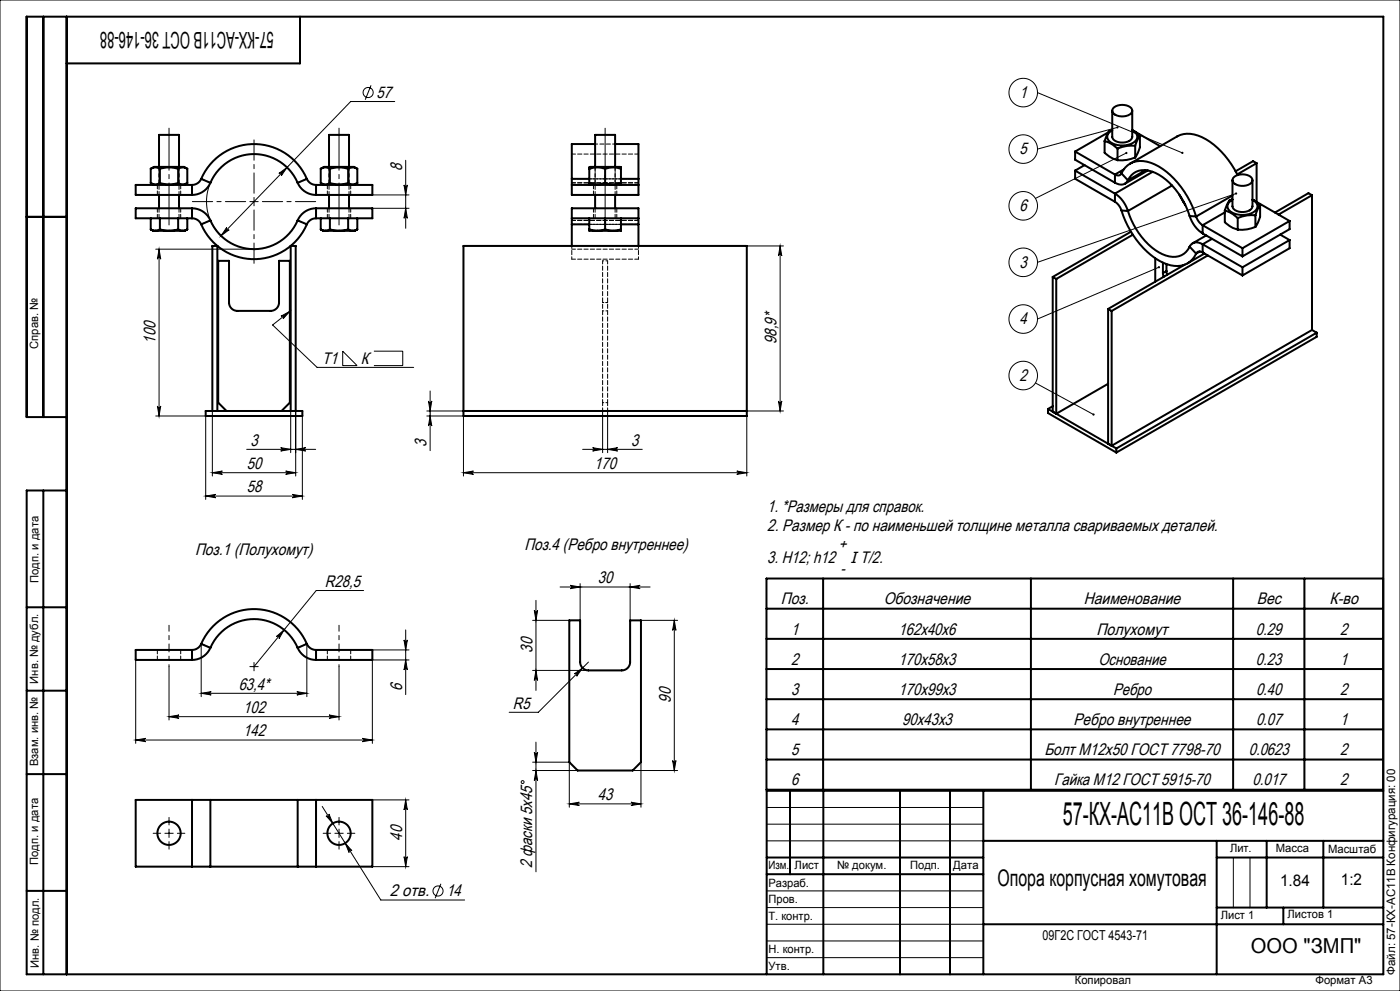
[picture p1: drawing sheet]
<svg xmlns="http://www.w3.org/2000/svg" width="420mm" height="297mm" viewBox="0 0 420 297" stroke-linecap="round" stroke-linejoin="round" font-family="sans-serif">
<g fill="none" stroke="#000" stroke-width=".3">
<path d="M0 0h420v297h-420zM111.3 25.6l-1.7 4.3M118.4 30.4h-13.2l-38.9 40.3M311.3 27.8l43.4 18M335.2 38.2l-23.9 6.5M63.1 54.8a14.2 14.2 0 0 0 3.9 16.5M76.2 59.2v2.5M83.7 52l2.4-1.8-1.7 2.5a.5 .5 0 0 0 0-.7 .5 .5 0 0 0-.7 0zM111.7 58.4h11M121.2 55.4a.5 .5 0 0 0 .5 .5 .5 .5 0 0 0 .5-.5l-.5 3zM121.7 48v20.4M337.9 45.9l-27.3 13.6"/>
<path d="M370.8 58l-59.5 20.6M46.7 74.7h29.5M47.7 74.7l.5 3a.5 .5 0 0 0-.5-.5 .5 .5 0 0 0-.5 .5zM47.7 74.7v50M68 68.2a.5 .5 0 0 0 .1 .7 .5 .5 0 0 0 .6 0l-2.4 1.8zM75 60.4h2.5M111.7 62.4h11M121.7 62.4l.5 3a.5 .5 0 0 0-.5-.5 .5 .5 0 0 0-.5 .5zM224 73.7h11M234 73.7v49.5M234 73.7l.5 3a.5 .5 0 0 0-.5-.5 .5 .5 0 0 0-.5 .5zM84.3 94.8l2.7-1.5-2.1 2.3a.5 .5 0 0 0 .1-.7 .5 .5 0 0 0-.7-.1z"/>
<path d="M87 93.3l-5.2 4.1 13.3 12.7h29M347.7 80.1l-36.4 15.5M102.8 105.2l4.3 4.4h-4.3zM112.2 105.2h8.6v4.4h-8.6M129 117.2v17.9M310.6 114.8l17.5 9.4M46.7 124.7h15v25M47.2 121.7a.5 .5 0 0 0 .5 .4 .5 .5 0 0 0 .5-.4l-.5 3zM63.7 123.2v19.5M74 134.7h20.7M84.2 134.2l3 .5-3 .5a.5 .5 0 0 0 .5-.5 .5 .5 0 0 0-.5-.5zM87.2 123.2v12.5"/>
<path d="M88.7 123.2v19.5M88.7 134.7l3-.5a.5 .5 0 0 0-.5 .5 .5 .5 0 0 0 .5 .5zM90.7 124.7v25M128 124.7h11v18M128 123.2h11M128.5 120.2a.5 .5 0 0 0 .5 .4 .5 .5 0 0 0 .5-.4l-.5 3zM129 124.7l.5 3a.5 .5 0 0 0-.5-.5 .5 .5 0 0 0-.5 .5zM174.8 134.7h17.9M177.8 134.2l3 .5-3 .5a.5 .5 0 0 0 .5-.5 .5 .5 0 0 0-.5-.5zM180.8 123.2v12.5M182.3 123.2v12.5M182.3 134.7l3-.5a.5 .5 0 0 0-.5 .5 .5 .5 0 0 0 .5 .5z"/>
<path d="M224 124.7v18M224 123.2h11M233.5 120.2a.5 .5 0 0 0 .5 .4 .5 .5 0 0 0 .5-.4l-.5 3zM61.7 148.7l3-.5a.5 .5 0 0 0-.5 .5 .5 .5 0 0 0 .5 .5zM61.7 148.7h29M63.7 141.7h25M63.7 141.7l3-.5a.5 .5 0 0 0-.5 .5 .5 .5 0 0 0 .5 .5zM85.7 141.2l3 .5-3 .5a.5 .5 0 0 0 .5-.5 .5 .5 0 0 0-.5-.5zM87.7 148.2l3 .5-3 .5a.5 .5 0 0 0 .5-.5 .5 .5 0 0 0-.5-.5zM139 141.7h85M139 141.7l3-.5a.5 .5 0 0 0-.4 .5 .5 .5 0 0 0 .4 .5zM221 141.2l3 .5-3 .5a.5 .5 0 0 0 .5-.5 .5 .5 0 0 0-.5-.5z"/>
<path d="M109.1 177h-14.2l-18.7 22.8M160.8 179.9v27M168 175.9h27M171 175.4l3 .5-3 .5a.5 .5 0 0 0 .5-.5 .5 .5 0 0 0-.5-.5zM174 174.9v11h-14.2M189 174.9v11M189 175.9l3-.5a.5 .5 0 0 0-.4 .5 .5 .5 0 0 0 .4 .5zM40.7 197.8v25M50.7 199.8v16M60.4 193v15.8M75 199.8h2.5M76.2 198.5v2.5"/>
<path d="M82.9 190.8l2.3-2-1.5 2.6a.5 .5 0 0 0-.1-.7 .5 .5 0 0 0-.7 .1zM92.1 193v15.8M101.7 199.8v16M111.7 194.8h11M121.2 191.8a.5 .5 0 0 0 .5 .5 .5 .5 0 0 0 .5-.5l-.5 3zM121.7 197.8l.5 3a.5 .5 0 0 0-.5-.5 .5 .5 0 0 0-.5 .5zM121.7 188.8v19.4M122.7 197.8h-11v25M160.3 182.9a.5 .5 0 0 0 .5 .5 .5 .5 0 0 0 .5-.5l-.5 3zM176.5 198.4l-15 15.1h-8.7M192.3 185.9h11M202.3 185.9l.5 3a.5 .5 0 0 0-.5-.5 .5 .5 0 0 0-.5 .5z"/>
<path d="M202.3 185.9v45M50.7 214.8h51M50.7 214.8l3-.5a.5 .5 0 0 0-.5 .5 .5 .5 0 0 0 .5 .5zM60.4 207.8h31.7M60.4 207.8l3-.5a.5 .5 0 0 0-.5 .5 .5 .5 0 0 0 .5 .5zM89.1 207.3l3 .5-3 .5a.5 .5 0 0 0 .4-.5 .5 .5 0 0 0-.4-.5zM98.7 214.3l3 .5-3 .5a.5 .5 0 0 0 .5-.5 .5 .5 0 0 0-.5-.5zM159.8 200.9h16.7M160.8 200.9l.5 3a.5 .5 0 0 0-.5-.5 .5 .5 0 0 0-.5 .5zM172.3 202l2.5-1.8-1.8 2.5a.5 .5 0 0 0 0-.7 .5 .5 0 0 0-.7 0zM40.7 221.8h71M40.7 221.8l3-.5a.5 .5 0 0 0-.5 .5 .5 .5 0 0 0 .5 .5z"/>
<path d="M108.7 221.3l3 .5-3 .5a.5 .5 0 0 0 .5-.5 .5 .5 0 0 0-.5-.5zM111.7 239.7h11M121.7 239.7v20M121.7 239.7l.5 3a.5 .5 0 0 0-.5-.4 .5 .5 0 0 0-.5 .4zM159.8 228.4h11v13.5M159.8 230.9h13.5M160.3 225.4a.5 .5 0 0 0 .5 .5 .5 .5 0 0 0 .5-.5l-.5 3zM160.8 230.9l.5 3a.5 .5 0 0 0-.5-.5 .5 .5 0 0 0-.5 .5zM160.8 222.4v38.9M189.8 230.9h13.5M192.3 228.4v13.5M201.8 227.9a.5 .5 0 0 0 .5 .5 .5 .5 0 0 0 .5-.5l-.5 3z"/>
<path d="M49.5 249.7h2.5M50.7 248.5v2.5M96.7 241.7l17.5 28h25.2M97.8 244.5a.5 .5 0 0 0 .7 .1 .5 .5 0 0 0 .2-.6l1.1 2.8zM100.5 249.7h2.5M101.7 248.5v2.5M103.6 252.7l2 2.3a.5 .5 0 0 0-.7-.2 .5 .5 0 0 0-.2 .7zM111.7 259.7h11M121.2 256.7a.5 .5 0 0 0 .5 .5 .5 .5 0 0 0 .5-.5l-.5 3zM170.8 240.9h21.5M170.8 240.9l3-.5a.5 .5 0 0 0-.5 .5 .5 .5 0 0 0 .5 .5zM189.3 240.4l3 .5-3 .5a.5 .5 0 0 0 .5-.5 .5 .5 0 0 0-.5-.5z"/>
<path d="M230 242h65M230 247h65M230 252h65M370 257v15M375 257v15M132.3 264.9l-1.8 4.3M230 267h65M230 272h65M230 277h65M230 282h65M230 287h65"/>
<circle cx="110.4" cy="27.7" r="1.51"/>
<circle cx="307" cy="27.8" r="4.3"/>
<circle cx="307" cy="44.7" r="4.3"/>
<circle cx="307" cy="61.7" r="4.3"/>
<circle cx="307" cy="78.6" r="4.3"/>
<circle cx="307" cy="95.6" r="4.3"/>
<circle cx="307" cy="112.5" r="4.3"/>
<circle cx="156.8" cy="234.4" r=".43"/>
<circle cx="131.4" cy="267" r="1.51"/>
</g>
<g fill="none" stroke="#000" stroke-width=".6">
<path d="M13 5v120M20 5v287M90 5v14h-70M332.5 39.7l-10 5.7M333.7 39.1a2.03 2.03 0 0 0-1.5 2 2.03 2.03 0 0 0 1.6 1.9 6.4 6.4 0 0 0 7-.9 1.92 1.92 0 0 0-1.1-3M333.7 38.9a3 3 0 0 0-2 2.4l-.3 1M333.7 33.2v7.8a2.67 2.67 0 0 0 3.2 1.7l.7-.1a2.08 2.08 0 0 0 2.1-1.6v-7.8M334.2 32.2a4 4 0 0 1 5.4 .6 1.79 1.79 0 0 1-1.8 2 3.4 3.4 0 0 1-4.1-1.5l.2-.8zM339.7 39l2.3 1.6M340 39.2l8.1 4.6M45.2 54.9a2.43 2.43 0 0 0 2.8 0M45.2 50.6a2.43 2.43 0 0 1 2.8 0"/>
<path d="M45.2 50.6l1-.6h9l1 .6M45.2 54.9l1 .5M45.2 50.6v4.3M47.7 50v-9.6h6v9.6M47.7 58.4v4M48 54.9a9.1 9.1 0 0 0 5.4 0M48 50.6a9.1 9.1 0 0 1 5.4 0M48 50.6v4.3M53.4 54.9a2.43 2.43 0 0 0 2.8 0M53.4 50.6a2.43 2.43 0 0 1 2.8 0M53.4 50.6v4.3M53.7 58.4v4"/>
<path d="M56.2 54.9l-1 .5M56.2 50.6v4.3M57.6 55.4v3M57.6 55.4h-16.9v3h16.9M60.4 53.6a3 3 0 0 1-2.8 1.8M60.4 53.6a17.2 17.2 0 0 1 15.8-10.4 17.2 17.2 0 0 1 15.9 10.4M60.4 53.6l2.7 1.2M63.1 54.8a6 6 0 0 1-5.5 3.6M63.1 54.8a14.3 14.3 0 0 1 13.1-8.6 14.3 14.3 0 0 1 13.1 8.6M89.3 54.8a6 6 0 0 0 5.5 3.6M92.1 53.6a3 3 0 0 0 2.7 1.8M92.1 53.6l-2.8 1.2"/>
<path d="M94.8 55.4v3M94.8 55.4h16.9v3h-16.9M96.2 50.6l1-.6h9l1 .6M96.2 50.6a2.43 2.43 0 0 1 2.8 0M96.2 54.9a2.43 2.43 0 0 0 2.8 0M96.2 54.9l1 .5M96.2 50.6v4.3M98.7 50v-9.6h6v9.6M98.7 58.4v4M99 50.6a9.1 9.1 0 0 1 5.4 0M99 54.9a9.1 9.1 0 0 0 5.4 0M99 50.6v4.3"/>
<path d="M104.4 50.6a2.43 2.43 0 0 1 2.8 0M104.4 54.9a2.43 2.43 0 0 0 2.8 0M104.4 50.6v4.3M104.7 58.4v4M107.2 54.9l-1 .5M107.2 50.6v4.3M171.5 53.6v1.8M171.5 55.4h20M171.5 55.4v3h20v-3M171.5 53.6h5.3M176.8 54.9a6.9 6.9 0 0 0 4.7 0M176.8 50.6a6.9 6.9 0 0 1 4.7 0"/>
<path d="M176.8 50.6a.58 .58 0 0 1 .2-.6 .58 .58 0 0 1 .7 0h7.7a.58 .58 0 0 1 .6 0 .58 .58 0 0 1 .3 .6M176.8 54.9v.4l.2 .1M176.8 50.6v4.3M178.5 50v-9.6h6v9.6M178.5 43.2h-7v10.4M178.5 58.4v4M181.5 50.6a6.9 6.9 0 0 1 4.8 0M181.5 54.9a6.9 6.9 0 0 0 4.8 0M181.5 50.6v4.3M184.5 43.2h7v10.4M184.5 58.4v4M186.3 54.9v.4l-.3 .1"/>
<path d="M186.3 50.6v4.3M186.3 53.6h5.2M191.5 53.6v1.8M322.5 51.1l12 6.9M322.5 51.1v2.5l12 6.9M322.5 45.4v2.5l12 6.9M322.5 45.4l12 6.9M325.4 49.5l-2.9 1.6M331.4 42.3a8.2 8.2 0 0 1 3.9 2.2M331.4 42.3v3.5a8.8 8.8 0 0 0 3.9 2.2M334.5 58a9.4 9.4 0 0 1 3.9 5.2M334.5 52.3v2.5"/>
<path d="M334.5 58v2.5M335.3 44.5v3.5M336.4 52a6.6 6.6 0 0 1 8.9-3.2 24.5 24.5 0 0 1 13 14.6l.5 1.5M336.4 52a1.26 1.26 0 0 1-1.9 .3M336.4 52l2 2M337.1 50.8l-2.6 1.5M338.4 54a5.7 5.7 0 0 1 8.2-2.2 21.6 21.6 0 0 1 10.3 12.9M338.4 54a2.52 2.52 0 0 1-3.9 .8M339 49l14.2-8.1a8.3 8.3 0 0 1 8.6 .8 26 26 0 0 1 9.5 10.8M340.6 43.7a10.6 10.6 0 0 0-5.3 .8M340.6 47.2a10.7 10.7 0 0 1-5.3 .8M340.6 43.7v3.5"/>
<path d="M342 40.6l-1.4 3.1M342 40.6a8.8 8.8 0 0 1-1.1 6.1l-.3 .5M343.7 51l-5.3 3M344.4 51.1l-6.9 4M345.8 51.5l-11.3 6.5M351.6 55.6l-13.2 7.6M353.8 58.4l1.8 3M369.7 59.9a2.03 2.03 0 0 0-1.5 2 2.03 2.03 0 0 0 1.7 1.9 6.4 6.4 0 0 0 7-.9 1.92 1.92 0 0 0-1.2-3M369.7 59.7a3 3 0 0 0-1.9 2.4l-.4 1M369.7 54v7.8a2.67 2.67 0 0 0 3.3 1.7h.7a2.08 2.08 0 0 0 2-1.7v-7.8M369.7 58.6l-10.9 6.3M370.3 53a4 4 0 0 1 5.4 .6 1.79 1.79 0 0 1-1.9 2 3.4 3.4 0 0 1-4-1.5v-.4z"/>
<path d="M375.7 59.8l2.3 1.7M377 48.9l-1.1-.6-5.2 3M377 48.9l-5.8 3.4M377 48.9v11.6M393.6 58.5l-1.1-.6-10 5.8M393.6 58.5l-10 5.8M393.6 58.5v40.4M8 65h12M45.2 68.7l1.4 .5M45.2 68.7l.8 .5h.6M45.2 65.4v3.3M46.6 69.2h4.1"/>
<path d="M48 68.7l-1.4 .5M48 68.7l2.7 .5M48 65.4v3.3M50.7 69.2h4.1M53.4 68.7l1.4 .5M53.4 68.7l-2.7 .5M53.4 65.4v3.3M56.2 68.7l-1.4 .5M56.2 68.7l-.7 .5h-.7M56.2 65.4v3.3M57.6 65.4a3 3 0 0 1 2.8 1.8M57.6 62.4a6 6 0 0 1 5.5 3.7"/>
<path d="M57.6 62.4h-16.9v3h16.9M57.6 62.4v3M60.4 67.2a17.2 17.2 0 0 0 15.8 10.5 17.2 17.2 0 0 0 15.9-10.5M63.1 66.1a14.3 14.3 0 0 0 13.1 8.6 14.3 14.3 0 0 0 13.1-8.6M63.1 66.1l-2.7 1.1M89.3 66.1l2.8 1.1M94.8 62.4a6 6 0 0 0-5.5 3.7M94.8 65.4a3 3 0 0 0-2.7 1.8M94.8 62.4h16.9v3h-16.9M94.8 62.4v3M96.2 68.7l1.4 .5M96.2 68.7l.8 .5h.6"/>
<path d="M96.2 65.4v3.3M97.6 69.2h4.1M99 68.7l-1.4 .5M99 68.7l2.7 .5M99 65.4v3.3M101.7 69.2h4.1M104.4 68.7l1.4 .5M104.4 68.7l-2.7 .5M104.4 65.4v3.3M107.2 68.7l-1.4 .5M107.2 68.7l-.7 .5h-.7M107.2 65.4v3.3"/>
<path d="M139 73.7h85v51h-85zM171.5 65.4v1.8M171.5 67.2v6.5M171.5 65.4h20M171.5 65.4v-3h20v3M171.5 67.2h5.3M176.8 68.7l2.4 .5M176.8 68.7v.5h2.4M176.8 65.4v3.3M179.2 69.2h4.7M181.5 68.7l-2.3 .5M181.5 68.7l2.4 .5"/>
<path d="M181.5 65.4v3.3M186.3 68.7l-2.4 .5M186.3 68.7v.5h-2.4M186.3 65.4v3.3M186.3 67.2h5.2M191.5 65.4v1.8M191.5 67.2v6.5M334.5 60.5a4.7 4.7 0 0 1 1.9 2.6M336.4 63.1a26.5 26.5 0 0 0 12.4 15.6 7.4 7.4 0 0 0 8.9-.9l1.1-1.8M336.4 63.1l2 .1M338.4 63.2a21.6 21.6 0 0 0 10.3 13 5.7 5.7 0 0 0 8.2-2.3M339.3 69.4l-23.5 13.6"/>
<path d="M339.9 70.3l-23 13.3M346.6 77.4v7M348.9 78.7v3.1M349.9 79.1v2.1M355 60.4h-.1M355.4 79.3l-23 13.3M355.5 61.3h.1M356.9 64.7a9.4 9.4 0 0 0 3.9 5.2M356.9 73.9l1.9 2.1M356.9 64.7l1.9 .2M358.8 64.9a4.7 4.7 0 0 0 2 2.6M360 75.4l-1.2 .6"/>
<path d="M360.8 73.2a2.52 2.52 0 0 0-3.9 .7M360.8 75.7a1.26 1.26 0 0 0-2 .3M360.8 73.2l11.9 6.9M360.8 75.7l11.9 6.9M360.8 67.5v2.4M360.8 73.2v2.5M360.8 67.5l11.9 6.9M360.8 69.9l11.9 6.9M361.4 76l-5.1 2.9M361.9 70.6l-4.1 2.3M362.3 76.6l-28.8 16.6M363.6 71.6l-2.8 1.6"/>
<path d="M367.4 63.1a8.2 8.2 0 0 1 3.9 2.2M367.4 63.1v3.5a8.8 8.8 0 0 0 3.9 2.2M367.4 63.7l-6.6 3.8M371.3 65.3v3.5M372.7 74.4v2.4M376.1 60l10.8 6.2M376.6 64.5a10.6 10.6 0 0 0-5.3 .8M376.6 68a10.7 10.7 0 0 1-5.3 .8M376.6 64.5v3.5M378 61.5l-1.4 3M378 61.5a8.8 8.8 0 0 1-1 6l-.4 .5M384.1 70.3l2.8 1.6"/>
<path d="M386.9 71.9l-14.2 8.2M386.9 71.9v2.5l-14.2 8.2M386.9 66.2v2.5l-14.2 8.1M386.9 66.2l-14.2 8.2M315.8 83l1.1 .6M315.8 83v40.4l1.1 .6M316.9 83.6v40.4M332.4 92.6l1.1 .6M332.4 92.6v40.4M333.5 93.2v40.4l60.1-34.7M348.9 81.8l.2 1.2M349.9 81.2l.3 1.2"/>
<path d="M349.9 81.2l-1 .6M372.7 80.1v2.5M393.6 98.9l1.4 .8M395 99.7l-60.1 34.7M395 99.7v1.2l-60.1 34.7M332.4 115l-15.5 9M20 125h-12v-120h407v287h-407v-145h12M61.7 123.2h29v1.5h-29zM63.7 123.2v-49.5h1.5v49.5M68 123.2l-2.5-2.5v-42.5h3.2v12.5a2.5 2.5 0 0 0 2.5 2.5h10a2.5 2.5 0 0 0 2.5-2.5v-12.5h3.3v42.5l-2.5 2.5M87.2 123.2v-49.5h1.5v49.5M139 123.2h85"/>
<path d="M314.4 122.6l20.5 11.8M314.4 122.6v1.2l20.5 11.8M315.8 121.8l-1.4 .8M334.9 134.4v1.2M13 147v145M246.9 173.4v63.3M309.3 173.4v63.3M369.9 173.4v63.3M391.3 173.4v63.3M414.9 173.4h-185v63.3h185M8 182h12M57.6 194.8v3"/>
<path d="M57.6 194.8h-16.9v3h16.9M60.4 193a3 3 0 0 1-2.8 1.8M60.4 193a17.2 17.2 0 0 1 15.8-10.5 17.2 17.2 0 0 1 15.9 10.5M60.4 193l2.7 1.2M63.1 194.2a6 6 0 0 1-5.5 3.6M63.1 194.2a14.3 14.3 0 0 1 13.1-8.7 14.3 14.3 0 0 1 13.1 8.7M89.3 194.2a6 6 0 0 0 5.5 3.6M92.1 193a3 3 0 0 0 2.7 1.8M92.1 193l-2.8 1.2M94.8 194.8v3M94.8 194.8h16.9v3h-16.9M170.8 185.9h3.2v12.5a2.5 2.5 0 0 0 2.5 2.5h10a2.5 2.5 0 0 0 2.5-2.5v-12.5h3.3v42.5l-2.5 2.5h-16.5l-2.5-2.5z"/>
<path d="M229.9 191.5h185M229.9 182.4h185M8 207h12M229.9 200.5h185M229.9 209.6h185M229.9 218.6h185M8 232h12M57.6 239.7h5.5M57.6 239.7v20M57.6 239.7h-16.9v20h16.9M63.1 239.7h26.2M63.1 239.7v20"/>
<path d="M89.3 239.7h5.5M89.3 239.7v20M94.8 239.7v20M94.8 239.7h16.9v20h-16.9M229.9 227.6h185M237 237v25M247 237v55M270 237v55M285 237v55M295 237v55M415 237h-185v55M57.6 259.7h5.5"/>
<path d="M63.1 259.7h26.2M89.3 259.7h5.5M230 257h65M295 252h120M365 252v40M365 257h50M380 252v20M397 252v20M8 267h12M230 262h65M295 277h120M365 272h50"/>
<path d="M385 272v5"/>
<circle cx="50.7" cy="249.7" r="3.5"/>
<circle cx="101.7" cy="249.7" r="3.5"/>
</g>
<path d="M76.2 57.9v-16M73.7 60.4h-16M76.2 62.9v16M78.7 60.4h16" fill="none" stroke="#000" stroke-width=".3" stroke-dasharray="15.2 1.3 1.3 1.3" stroke-dashoffset="9.1"/>
<path d="M48.2 249.7h-2.2M50.7 247.2v-2.2M50.7 252.2v2.3M53.2 249.7h2.3M99.2 249.7h-2.2M101.7 247.2v-2.2M101.7 252.2v2.3M104.2 249.7h2.3" fill="none" stroke="#000" stroke-width=".3" stroke-dasharray="15.2 1.3 1.3 1.3"/>
<path d="M50.7 67.4v-29M101.7 67.4v-29M181.5 67.4v-29" fill="none" stroke="#000" stroke-width=".3" stroke-dasharray="15.2 1.3 1.3 1.3" stroke-dashoffset="2.6"/>
<path d="M50.7 199.8v-5M101.7 199.8v-5" fill="none" stroke="#000" stroke-width=".3" stroke-dasharray="15.2 1.3 1.3 1.3" stroke-dashoffset="14.6"/>
<path d="M50.7 194.8v-7.4M101.7 194.8v-7.4" fill="none" stroke="#000" stroke-width=".3" stroke-dasharray="15.2 1.3 1.3 1.3" stroke-dashoffset="13.4"/>
<g fill="#000">
<path d="M335 37.9a.33 .33 0 0 0 .1 .6 .33 .33 0 0 0 .5-.4l-.4 .1 .3-.2zM354.5 45.6v.4l.4 .1 .1-.2-.3-.1 .3 .1-.1-.3zM337.6 45.6a.34 .34 0 0 0 .3 .6 .33 .33 0 0 0 .3-.5l-.3 .2 .3-.3zM370.6 57.8a.33 .33 0 0 0 .1 .5 .33 .33 0 0 0 .4-.4l-.3 .1 .3-.2zM347.4 79.9a.33 .33 0 0 0 .2 .5 .33 .33 0 0 0 .4-.4l-.3 .1 .2-.2zM327.8 124v.5h.5l-.2-.3 .3 .2-.1-.4zM84.3 94.8l2.7-1.5-2.1 2.3a.5 .5 0 0 0 .1-.7 .5 .5 0 0 0-.7-.1z"/>
<path d="M121.2 55.4a.5 .5 0 0 0 .5 .5 .5 .5 0 0 0 .5-.5l-.5 3zM121.7 62.4l.5 3a.5 .5 0 0 0-.5-.5 .5 .5 0 0 0-.5 .5zM128.5 120.2a.5 .5 0 0 0 .5 .4 .5 .5 0 0 0 .5-.4l-.5 3zM129 124.7l.5 3a.5 .5 0 0 0-.5-.5 .5 .5 0 0 0-.5 .5zM234 73.7l.5 3a.5 .5 0 0 0-.5-.5 .5 .5 0 0 0-.5 .5zM233.5 120.2a.5 .5 0 0 0 .5 .4 .5 .5 0 0 0 .5-.4l-.5 3zM121.7 239.7l.5 3a.5 .5 0 0 0-.5-.4 .5 .5 0 0 0-.5 .4zM121.2 256.7a.5 .5 0 0 0 .5 .5 .5 .5 0 0 0 .5-.5l-.5 3z"/>
<path d="M68 68.2l-1.7 2.5 2.4-1.8a.5 .5 0 0 1-.6 0 .5 .5 0 0 1-.1-.7zM83.7 52a.5 .5 0 0 1 .7 0 .5 .5 0 0 1 0 .7l1.7-2.5zM61.7 148.7l3-.5a.5 .5 0 0 0-.5 .5 .5 .5 0 0 0 .5 .5zM87.7 148.2l3 .5-3 .5a.5 .5 0 0 0 .5-.5 .5 .5 0 0 0-.5-.5zM63.7 141.7l3-.5a.5 .5 0 0 0-.5 .5 .5 .5 0 0 0 .5 .5zM85.7 141.2l3 .5-3 .5a.5 .5 0 0 0 .5-.5 .5 .5 0 0 0-.5-.5zM84.2 134.2l3 .5-3 .5a.5 .5 0 0 0 .5-.5 .5 .5 0 0 0-.5-.5zM88.7 134.7l3-.5a.5 .5 0 0 0-.5 .5 .5 .5 0 0 0 .5 .5zM139 141.7l3-.5a.5 .5 0 0 0-.4 .5 .5 .5 0 0 0 .4 .5zM221 141.2l3 .5-3 .5a.5 .5 0 0 0 .5-.5 .5 .5 0 0 0-.5-.5zM82.9 190.8a.5 .5 0 0 1 .7-.1 .5 .5 0 0 1 .1 .7l1.5-2.6zM40.7 221.8l3-.5a.5 .5 0 0 0-.5 .5 .5 .5 0 0 0 .5 .5zM108.7 221.3l3 .5-3 .5a.5 .5 0 0 0 .5-.5 .5 .5 0 0 0-.5-.5zM60.4 207.8l3-.5a.5 .5 0 0 0-.5 .5 .5 .5 0 0 0 .5 .5zM89.1 207.3l3 .5-3 .5a.5 .5 0 0 0 .4-.5 .5 .5 0 0 0-.4-.5zM97.8 244.5l2 2.3-1.1-2.8a.5 .5 0 0 1-.2 .6 .5 .5 0 0 1-.7-.1zM103.6 252.7l1.1 2.8a.5 .5 0 0 1 .2-.7 .5 .5 0 0 1 .7 .2zM172.3 202a.5 .5 0 0 1 .7 0 .5 .5 0 0 1 0 .7l1.8-2.5zM170.8 240.9l3-.5a.5 .5 0 0 0-.5 .5 .5 .5 0 0 0 .5 .5zM189.3 240.4l3 .5-3 .5a.5 .5 0 0 0 .5-.5 .5 .5 0 0 0-.5-.5z"/>
<path d="M47.2 121.7a.5 .5 0 0 0 .5 .4 .5 .5 0 0 0 .5-.4l-.5 3zM47.7 74.7l.5 3a.5 .5 0 0 0-.5-.5 .5 .5 0 0 0-.5 .5zM121.7 197.8l.5 3a.5 .5 0 0 0-.5-.5 .5 .5 0 0 0-.5 .5zM121.2 191.8a.5 .5 0 0 0 .5 .5 .5 .5 0 0 0 .5-.5l-.5 3zM201.8 227.9a.5 .5 0 0 0 .5 .5 .5 .5 0 0 0 .5-.5l-.5 3zM202.3 185.9l.5 3a.5 .5 0 0 0-.5-.5 .5 .5 0 0 0-.5 .5zM160.8 200.9l.5 3a.5 .5 0 0 0-.5-.5 .5 .5 0 0 0-.5 .5zM160.3 182.9a.5 .5 0 0 0 .5 .5 .5 .5 0 0 0 .5-.5l-.5 3zM160.8 230.9l.5 3a.5 .5 0 0 0-.5-.5 .5 .5 0 0 0-.5 .5zM160.3 225.4a.5 .5 0 0 0 .5 .5 .5 .5 0 0 0 .5-.5l-.5 3z"/>
<path d="M177.8 134.2l3 .5-3 .5a.5 .5 0 0 0 .5-.5 .5 .5 0 0 0-.5-.5zM182.3 134.7l3-.5a.5 .5 0 0 0-.5 .5 .5 .5 0 0 0 .5 .5z"/>
<path d="M171 175.4l3 .5-3 .5a.5 .5 0 0 0 .5-.5 .5 .5 0 0 0-.5-.5zM189 175.9l3-.5a.5 .5 0 0 0-.4 .5 .5 .5 0 0 0 .4 .5z"/>
<path d="M98.7 214.3l3 .5-3 .5a.5 .5 0 0 0 .5-.5 .5 .5 0 0 0-.5-.5zM50.7 214.8l3-.5a.5 .5 0 0 0-.5 .5 .5 .5 0 0 0 .5 .5z"/>
</g>
<path d="M52.9 68.9l.5-.2M103.9 68.9l.5-.2" fill="none" stroke="#000" stroke-width=".3" stroke-dasharray="1.3 .6"/>
<g fill="none" stroke="#000" stroke-width=".3" stroke-dasharray="1.3 .6" stroke-dashoffset=".1">
<path d="M47.2 55.4v3M54.2 58.4v-3M57.6 58.4v-3M63.1 54.8l-2.7-1.2M89.3 54.8l2.8-1.2M94.8 58.4v-3M98.2 55.4v3M105.2 58.4v-3M178 55.4v3M185 58.4v-3M47.2 62.4v3M47.7 62.4v3"/>
<path d="M53.7 65.4v-3M54.2 65.4v-3M57.6 62.4v3M63.1 66.1l-2.7 1.1M89.3 66.1l2.8 1.1M94.8 62.4v3M98.2 62.4v3M98.7 62.4v3M104.7 65.4v-3M105.2 65.4v-3M178 62.4v3M178.5 62.4v3"/>
<path d="M184.5 65.4v-3M185 65.4v-3M47.2 194.8v3M54.2 197.8v-3M57.6 197.8v-3M63.1 194.2l-2.7-1.2M89.3 194.2l2.8-1.2M94.8 197.8v-3M98.2 194.8v3M105.2 197.8v-3"/>
</g>
<path d="M47.7 50v5.4M53.7 55.4v-5.4M98.7 50v5.4M104.7 55.4v-5.4M178.5 50v5.4M184.5 55.4v-5.4" fill="none" stroke="#000" stroke-width=".3" stroke-dasharray="1.3 .6" stroke-dashoffset="-.2"/>
<g fill="none" stroke="#000" stroke-width=".3" stroke-dasharray="1.3 .6" stroke-dashoffset=".2">
<path d="M47.7 50v8.4M53.7 58.4v-8.4M98.7 50v8.4M104.7 58.4v-8.4M178.5 50v8.4M184.5 58.4v-8.4M191.5 54.8h-20M191.5 53.6h-20M191.5 46.2h-20M171.5 66.1h20M171.5 67.2h20M171.5 77.7h20"/>
<path d="M171.5 74.7h20"/>
</g>
<path d="M182.3 78.2h-1.5M182.3 93.2h-1.5M182.3 90.7h-1.5M182.3 120.7h-1.5" fill="none" stroke="#000" stroke-width=".3" stroke-dasharray="1.3 .6" stroke-dashoffset=".8"/>
<path d="M180.8 78.2v42.5M182.3 78.2v42.5M180.8 120.7v2.5M182.3 120.7v2.5" fill="none" stroke="#000" stroke-width=".3" stroke-dasharray="1.3 .6" stroke-dashoffset=".3"/>
<path d="M186.3 53.6h-9.5M171.5 77.7v-4M176.8 67.2h9.5M191.5 77.7v-4" fill="none" stroke="#000" stroke-width=".3" stroke-dasharray="1.3 .6" stroke-dashoffset=".6"/>
<path d="M184.5 43.2h-6" fill="none" stroke="#000" stroke-width=".3" stroke-dasharray="1.3 .6" stroke-dashoffset=".5"/>
<text font-size="9.6" x="318.8" y="247.3">57-КХ-АС11В ОСТ 36-146-88</text>
<g font-size="6.9">
<text x="82.2" y="9.6" transform="rotate(-180 82.2 9.6)">57-КХ-АС11В ОСТ 36-146-88</text>
<text x="299.2" y="265.6">Опора корпусная хомутовая</text>
</g>
<text font-size="6.2" x="375.2" y="285.5">ООО &quot;ЗМП&quot;</text>
<g font-size="5">
<text x="112.9" y="29.3">57</text>
<text x="305.9" y="29.3">1</text>
<text x="305.9" y="46.3">5</text>
<text x="120.6" y="51.3" transform="rotate(-90 120.6 51.3)">8</text>
<text x="305.9" y="63.3">6</text>
<text x="305.9" y="80.2">3</text>
<text x="305.9" y="97.2">4</text>
<text x="46.6" y="103" transform="rotate(-90 46.6 103)">100</text>
<text x="233" y="103" transform="rotate(-90 233 103)">98,9*</text>
<text x="96.6" y="109">Т1</text>
<text x="108.3" y="109">К</text>
<text x="305.9" y="114.1">2</text>
<text x="75.1" y="133.6">3</text>
<text x="128" y="134" transform="rotate(-90 128 134)">3</text>
<text x="189.4" y="133.6">3</text>
<text x="74" y="140.6">50</text>
<text x="178.2" y="140.6">170</text>
<text x="74" y="147.6">58</text>
<text x="230.1" y="153.5">1. *Размеры для справок.</text>
<text x="230.1" y="159">2. Размер К - по наименьшей толщине металла свариваемых деталей.</text>
<text x="58.5" y="166.3">Поз.1 (Полухомут)</text>
<text x="157.3" y="164.8">Поз.4 (Ребро внутреннее)</text>
<text x="251.6" y="164.5">+</text>
<text x="230.1" y="168.8">3. H12; h12</text>
<text x="252.1" y="172">-</text>
<text x="97.5" y="175.9">R28,5</text>
<text x="179.3" y="174.8">30</text>
<text x="234.3" y="181.1">Поз.</text>
<text x="265.1" y="181.1">Обозначение</text>
<text x="325.2" y="181.1">Наименование</text>
<text x="377" y="181.1">Вес</text>
<text x="398.9" y="181.1">К-во</text>
<text x="237.3" y="190.2">1</text>
<text x="269.6" y="190.2">162х40х6</text>
<text x="328.9" y="190.2">Полухомут</text>
<text x="376.8" y="190.2">0.29</text>
<text x="402" y="190.2">2</text>
<text x="159.7" y="195.6" transform="rotate(-90 159.7 195.6)">30</text>
<text x="237.3" y="199.2">2</text>
<text x="269.6" y="199.2">170х58х3</text>
<text x="329.5" y="199.2">Основание</text>
<text x="376.8" y="199.2">0.23</text>
<text x="402" y="199.2">1</text>
<text x="71.6" y="206.7">63,4*</text>
<text x="120.6" y="207.1" transform="rotate(-90 120.6 207.1)">6</text>
<text x="237.3" y="208.3">3</text>
<text x="269.6" y="208.3">170х99х3</text>
<text x="333.9" y="208.3">Ребро</text>
<text x="376.8" y="208.3">0.40</text>
<text x="402" y="208.3">2</text>
<text x="72.9" y="213.7">102</text>
<text x="153.9" y="212.4">R5</text>
<text x="201.2" y="210.6" transform="rotate(-90 201.2 210.6)">90</text>
<text x="72.9" y="220.7">142</text>
<text x="237.4" y="217.3">4</text>
<text x="270.7" y="217.3">90х43х3</text>
<text x="322.1" y="217.3">Ребро внутреннее</text>
<text x="376.8" y="217.3">0.07</text>
<text x="402" y="217.3">1</text>
<text x="237.4" y="226.3">5</text>
<text x="313.3" y="226.3">Болт M12x50 ГОСТ 7798-70</text>
<text x="374.6" y="226.3">0.0623</text>
<text x="402.1" y="226.3">2</text>
<text x="179.3" y="239.8">43</text>
<text x="237.4" y="235.4">6</text>
<text x="316.3" y="235.4">Гайка M12 ГОСТ 5915-70</text>
<text x="375.7" y="235.4">0.017</text>
<text x="402.1" y="235.4">2</text>
<text x="120.6" y="251.9" transform="rotate(-90 120.6 251.9)">40</text>
<text x="159.7" y="260.2" transform="rotate(-90 159.7 260.2)">2 фаски 5x45</text>
<text x="117" y="268.6">2 отв.</text>
<text x="133.9" y="268.6">14</text>
</g>
<g font-size="4.8">
<text x="384" y="265.6">1.84</text>
<text x="402.3" y="265.3">1:2</text>
</g>
<text font-size="4.7" x="255" y="168.8">I T/2.</text>
<text font-size="4.1" x="312.8" y="281.6">09Г2С ГОСТ 4543-71</text>
<text font-size="3.5" x="418.6" y="292.1" transform="rotate(-90 418.6 292.1)">Файл: 57-КХ-АС11В Конфигурация: 00</text>
<g font-size="3.4">
<text x="11.5" y="104.5" transform="rotate(-90 11.5 104.5)">Справ. №</text>
<text x="11.6" y="174.7" transform="rotate(-90 11.6 174.7)">Подп. и дата</text>
<text x="11.4" y="204.9" transform="rotate(-90 11.4 204.9)">Инв. № дубл.</text>
<text x="11.4" y="229.6" transform="rotate(-90 11.4 229.6)">Взам. инв. №</text>
<text x="369" y="255.5">Лит.</text>
<text x="382.8" y="255.5">Масса</text>
<text x="398.4" y="255.6">Масштаб</text>
<text x="11.4" y="259.2" transform="rotate(-90 11.4 259.2)">Подп. и дата</text>
<text x="230.5" y="260.5">Изм.</text>
<text x="238.4" y="260.4">Лист</text>
<text x="251.1" y="260.4">№ докум.</text>
<text x="273" y="260.4">Подп.</text>
<text x="286" y="260.4">Дата</text>
<text x="230.5" y="265.7">Разраб.</text>
<text x="230.5" y="275.7">Т. контр.</text>
<text x="230.6" y="270.7">Пров.</text>
<text x="366.2" y="275.3">Лист 1</text>
<text x="386.3" y="275.2">Листов 1</text>
<text x="230.6" y="285.7">Н. контр.</text>
<text x="11.6" y="290" transform="rotate(-90 11.6 290)">Инв. № подл.</text>
<text x="230.6" y="290.7">Утв.</text>
<text x="322.5" y="295">Копировал</text>
<text x="394.6" y="295">Формат А3</text>
</g>
</svg>
